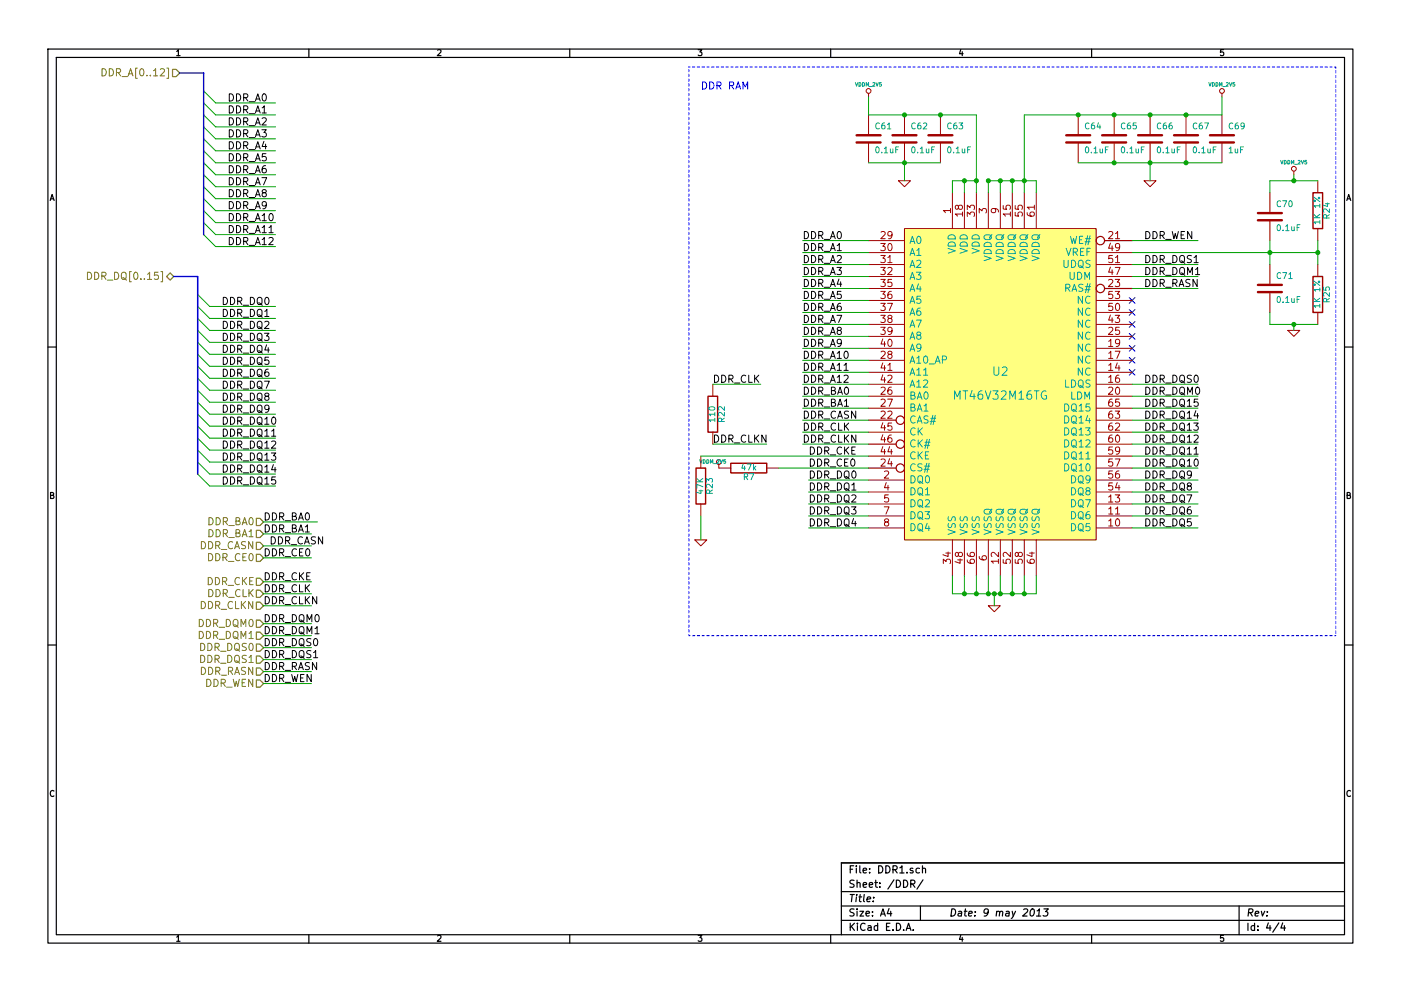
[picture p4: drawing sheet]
<svg xmlns="http://www.w3.org/2000/svg" width="297mm" height="210mm" viewBox="0 0 297 210" stroke-linecap="round" stroke-linejoin="round" font-family="sans-serif">
<g fill="none" stroke="#000" stroke-width=".25">
<path d="M10.2 10.4h276.6v189.7h-276.6zM11.9 12.2h273.2v186.1h-273.2zM65.5 10.4v1.8M120.8 10.4v1.8M176.1 10.4v1.8M231.4 10.4v1.8M10.2 73.6h1.7M285.1 73.6h1.7M10.2 136.8h1.7M285.1 136.8h1.7M65.5 198.3v1.8M120.8 198.3v1.8"/>
<path d="M176.1 198.3v1.8M178.4 189.2h106.7M178.4 195.3h106.7M178.4 192.2h106.7M185.2 190.4v.1M188.5 192.8l-.4 1h1M188.8 193.3v1.1M192.1 197.4l.5-1.5 .5 1.5M192.3 197h.7M193.1 187.5h.7l.2-.3-.1-.3-.2-.2h-.6v1.6M193.5 187.5l.5 .8M193.6 197.3v.1"/>
<path d="M194.9 184.3l-.4-.1-.3 .3 .1 .6 .2 .1 .4-.1M195.1 192.2v3.1M195.6 184.3h.1a.36 .36 0 0 1 .5 .1v.8M195.6 183.7v1.5M195.7 186.7l-1.3 1.9M218.6 193l.3-.2a.78 .78 0 0 1 .5 .7 .78 .78 0 0 1-.4 .7l-.3 .2-.3-.3v-.7zM219.8 194.4h.8M219.9 193.3l.5-.5-.2 1.6M221.3 192.8h1l-.6 .6 .3 .1 .2 .2-.1 .4-.3 .3-.6-.2M231.4 198.3v1.8M262.7 192.2v6.1M271.1 195.8l-1.3 2"/>
<path d="M272 195.8l-.4 1.1h.9M272.3 196.4v1M285.1 183.1h-106.7v15.2"/>
</g>
<g fill="none" stroke="#a00000" stroke-width=".21">
<path d="M184.1 19.8v.8M259.1 19.8v.8M184.1 24.4v4.3M184.1 30.2v4.3M190.5 38.3h2.5l-1.2 1.3zM191.8 24.4v4.3M191.8 30.2v4.3M199.4 24.4v4.3M199.4 30.2v4.3M228.6 24.4v4.3M228.6 30.2v4.3M236.2 24.4v4.3"/>
<path d="M236.2 30.2v4.3M242.6 38.3h2.5l-1.3 1.3zM243.8 24.4v4.3M243.8 30.2v4.3M251.5 24.4v4.3M251.5 30.2v4.3M259.1 24.4v4.3M259.1 30.2v4.3M274.3 36.3v.8M279.4 38.3v2.6M184.1 53.6h7.7M184.1 56.1h7.7"/>
<path d="M184.1 58.7h7.7M184.1 51h7.7M191.8 48.5h40.6v66h-40.6zM201.9 40.9v7.6M204.5 40.9v7.6M207 40.9v7.6M209.5 40.9v7.6M212.1 40.9v7.6M214.6 40.9v7.6M217.2 40.9v7.6M219.7 40.9v7.6M232.4 53.6h7.6"/>
<path d="M232.4 56.1h7.6M232.4 58.7h7.6M269.2 40.9v4.3M269.2 46.7v4.3M269.2 56.1v4.3M279.4 48.5v2.5M279.4 56.1v2.6M184.1 73.9h7.7M184.1 66.3h7.7M184.1 79h7.7M184.1 68.8h7.7M184.1 63.7h7.7"/>
<path d="M184.1 71.4h7.7M184.1 61.2h7.7M184.1 76.4h7.7M232.4 73.9h7.6M232.4 66.3h7.6M232.4 79h7.6M232.4 68.8h7.6M232.4 63.7h7.6M232.4 71.4h7.6M232.4 76.4h7.6M269.2 62v4.3M273 70.1h2.6l-1.3 1.3z"/>
<path d="M279.4 66.3v2.5M148.6 96.8v2.5M151.1 81.5v2.6M152.4 98.5v.8h2.5M162.6 99.3h2.5M184.1 84.1h7.7M184.1 81.5h7.7M184.1 91.7h7.7M184.1 96.8h7.7M184.1 86.6h7.7M232.4 99.3h7.6M232.4 84.1h7.6"/>
<path d="M232.4 94.2h7.6M232.4 81.5h7.6M232.4 91.7h7.6M232.4 89.1h7.6M232.4 96.8h7.6M232.4 86.6h7.6M147.3 114.5h2.6l-1.3 1.3zM148.6 106.9v2.6M184.1 101.8h7.7M184.1 104.4h7.7M184.1 106.9h7.7M184.1 109.5h7.7"/>
<path d="M184.1 112h7.7M201.9 114.5v7.7M204.5 114.5v7.7M207 114.5v7.7M209.5 114.5v7.7M212.1 114.5v7.7M214.6 114.5v7.7M217.2 114.5v7.7M219.7 114.5v7.7M232.4 101.8h7.6M232.4 104.4h7.6M232.4 106.9h7.6"/>
<path d="M232.4 109.5h7.6M232.4 112h7.6M209.5 128.5h2.6l-1.3 1.3z"/>
<circle cx="184.2" cy="19.3" r=".51"/>
<circle cx="259.1" cy="19.3" r=".51"/>
<circle cx="274.3" cy="35.8" r=".51"/>
</g>
<path d="M278.4 58.7h2v7.6h-2zM278.4 40.9h2v7.6h-2zM147.6 99.3h2v7.6h-2zM150.1 84.1h2v7.6h-2zM154.9 98.3h7.7v2h-7.7z" fill="none" stroke="#a00000" stroke-width=".3"/>
<g fill="none" stroke="#0000c0" stroke-width=".21">
<path d="M239.4 78.4l1.2 1.2M239.4 75.8l1.2 1.3M239.4 73.3l1.2 1.2M239.4 70.8l1.2 1.2M239.4 68.2l1.2 1.2M239.4 65.7l1.2 1.2M239.4 63.1l1.2 1.3M240.6 78.4l-1.2 1.2M240.6 75.8l-1.2 1.3M240.6 73.3l-1.2 1.2M240.6 70.8l-1.2 1.2M240.6 68.2l-1.2 1.2"/>
<path d="M240.6 65.7l-1.2 1.2M240.6 63.1l-1.2 1.3"/>
</g>
<g fill="none" stroke="#a00000" stroke-width=".51">
<path d="M181.6 30.2h5.1M181.6 28.7h5.1M189.2 30.2h5.1M189.2 28.7h5.1M196.8 30.2h5.1M196.8 28.7h5.1M226.1 30.2h5M226.1 28.7h5M233.7 30.2h5.1M233.7 28.7h5.1M241.3 30.2h5.1M241.3 28.7h5.1"/>
<path d="M248.9 30.2h5.1M248.9 28.7h5.1M256.5 30.2h5.1M256.5 28.7h5.1M266.7 46.7h5.1M266.7 45.2h5.1M266.7 62h5.1M266.7 60.4h5.1"/>
</g>
<g fill="none" stroke="#808000" stroke-width=".25">
<path d="M36.6 14.7h.7l.8 .8-.8 .8h-.7zM36.1 57.9l.7 .8-.7 .7-.8-.7zM54.4 110h.7l.8 .7-.8 .8h-.7zM54.4 112.5h.7l.8 .8-.8 .7h-.7zM54.4 117.6h.7l.8 .8-.8 .7h-.7zM54.4 115.1h.7l.8 .7-.8 .8h-.7zM54.4 122.7h.7l.8 .7-.8 .8h-.7zM54.4 127.8h.7l.8 .7-.8 .8h-.7zM54.4 125.2h.7l.8 .8-.8 .7h-.7zM54.4 131.6h.7l.8 .7-.8 .8h-.7zM54.4 134.1h.7l.8 .8-.8 .7h-.7zM54.4 136.6h.7l.8 .8-.8 .8h-.7z"/>
<path d="M54.4 139.2h.7l.8 .7-.8 .8h-.7zM54.4 141.7h.7l.8 .8-.8 .8h-.7zM54.4 144.3h.7l.8 .7-.8 .8h-.7z"/>
</g>
<g fill="none" stroke="#00a000" stroke-width=".21">
<path d="M43.2 19.3l2.5 2.5h12.7M43.2 39.6l2.5 2.6h12.7M43.2 29.5l2.5 2.5h12.7M43.2 32l2.5 2.5h12.7M43.2 37.1l2.5 2.5h12.7M43.2 34.5l2.5 2.6h12.7M43.2 24.4l2.5 2.5h12.7M43.2 26.9l2.5 2.6h12.7M43.2 21.8l2.5 2.6h12.7M184.1 20.6v3.8h22.9v16.5M184.1 34.5h15.3M191.8 34.5v3.8"/>
<path d="M204.5 38.3v2.6M207 38.3h-5.1v2.6M212.1 38.3v2.6M214.6 38.3v2.6M228.6 34.5h30.5M243.8 34.5v3.8M259.1 20.6v3.8h-41.9v16.5M274.3 37.1v1.2M279.4 38.3h-10.2v2.6M43.2 49.8l2.5 2.5h12.7M43.2 47.2l2.5 2.6h12.7M43.2 44.7l2.5 2.5h12.7"/>
<path d="M43.2 42.2l2.5 2.5h12.7M170.2 51h13.9M170.2 53.6h13.9M170.2 56.1h13.9M170.2 58.7h13.9M209.5 40.9v-2.6h10.2v2.6M240 51h14M240 53.6h39.4M240 56.1h14M240 58.7h14M269.2 51v5.1M279.4 51v5.1"/>
<path d="M41.9 62.5l2.5 2.5h14M41.9 65l2.5 2.6h14M41.9 70.1l2.5 2.5h14M41.9 67.6l2.5 2.5h14M41.9 77.7l2.5 2.6h14M41.9 75.2l2.5 2.5h14M41.9 72.6l2.5 2.6h14M170.2 68.8h13.9M170.2 63.7h13.9M170.2 76.4h13.9M170.2 71.4h13.9M170.2 79h13.9"/>
<path d="M170.2 73.9h13.9M170.2 66.3h13.9M170.2 61.2h13.9M240 61.2h14M269.2 66.3v2.5h10.2M274.3 68.8v1.3M41.9 98l2.5 2.6h14M41.9 95.5l2.5 2.5h14M41.9 80.3l2.5 2.5h14M41.9 85.3l2.5 2.6h14M41.9 87.9l2.5 2.5h14M41.9 82.8l2.5 2.5h14"/>
<path d="M41.9 90.4l2.5 2.6h14M41.9 93l2.5 2.5h14M148.6 96.8h35.5M151.1 81.5h10.2M151.1 94.2h11.5M165.1 99.3h19M170.2 81.5h13.9M170.2 84.1h13.9M170.2 94.2h13.9M170.2 89.1h13.9M170.2 91.7h13.9M170.2 86.6h13.9"/>
<path d="M240 99.3h14M240 81.5h14M240 84.1h14M240 94.2h14M240 89.1h14M240 96.8h14M240 91.7h14M240 86.6h14M41.9 100.6l2.5 2.5h14M55.9 118.4h10.1M55.9 115.8h10.1M55.9 113.3h10.1"/>
<path d="M55.9 110.7h11.4M148.6 109.5v5M171.4 104.4h12.7M171.4 101.8h12.7M171.4 112h12.7M171.4 106.9h12.7M171.4 109.5h12.7M240 104.4h14M240 101.8h14M240 112h14M240 106.9h14M240 109.5h14"/>
<path d="M55.9 126h10.1M55.9 134.9h10.1M55.9 137.4h10.1M55.9 132.3h10.1M55.9 123.4h10.1M55.9 128.5h10.1M55.9 139.9h10.1M201.9 122.2v3.8h17.8v-3.8M204.5 122.2v3.8M207 122.2v3.8M209.5 122.2v3.8M210.8 126v2.5"/>
<path d="M212.1 122.2v3.8M214.6 122.2v3.8M217.2 122.2v3.8M55.9 142.5h10.1M55.9 145h10.1"/>
</g>
<path d="M21.6 14.6a.77 .77 0 0 1 .9 .7 .77 .77 0 0 1-.9 .8zM18.5 57.8a.77 .77 0 0 1 .9 .7 .77 .77 0 0 1-.9 .8z" fill="none" stroke="#808000" stroke-width=".21"/>
<path d="M191.8 48.5h40.6v66h-40.6z" fill="#ffff80" stroke="#ffff80" stroke-width=".25"/>
<g fill="none" stroke="#a00000" stroke-width=".25">
<path d="M234.2 51h5.8M234.2 61.2h5.8M184.1 89.1h5.9M184.1 99.3h5.9M184.1 94.2h5.9"/>
<circle cx="233.3" cy="51" r=".89"/>
<circle cx="233.3" cy="61.2" r=".89"/>
<circle cx="190.9" cy="94.2" r=".89"/>
<circle cx="190.9" cy="89.1" r=".89"/>
<circle cx="190.9" cy="99.3" r=".89"/>
</g>
<path d="M146 14.2h137.2M283.2 14.2v120.7M146 134.9h137.2M146 134.9v-120.7" fill="none" stroke="#00f" stroke-width=".21" stroke-dasharray=".5" stroke-dashoffset=".3"/>
<g fill="#00a000" stroke="#00a000" stroke-width=".25">
<circle cx="274.3" cy="38.3" r=".41"/>
<circle cx="269.2" cy="53.6" r=".41"/>
<circle cx="199.4" cy="24.4" r=".41"/>
<circle cx="243.8" cy="34.5" r=".41"/>
<circle cx="228.6" cy="24.4" r=".41"/>
<circle cx="243.8" cy="24.4" r=".41"/>
<circle cx="251.5" cy="24.4" r=".41"/>
<circle cx="217.2" cy="38.3" r=".41"/>
<circle cx="212.1" cy="38.3" r=".41"/>
<circle cx="207" cy="38.3" r=".41"/>
<circle cx="204.5" cy="38.3" r=".41"/>
<circle cx="217.2" cy="126" r=".41"/>
<circle cx="212.1" cy="126" r=".41"/>
<circle cx="204.5" cy="126" r=".41"/>
<circle cx="210.8" cy="126" r=".41"/>
<circle cx="207" cy="126" r=".41"/>
<circle cx="209.5" cy="126" r=".41"/>
<circle cx="214.6" cy="126" r=".41"/>
<circle cx="209.5" cy="38.3" r=".41"/>
<circle cx="214.6" cy="38.3" r=".41"/>
<circle cx="236.2" cy="24.4" r=".41"/>
<circle cx="251.5" cy="34.5" r=".41"/>
<circle cx="236.2" cy="34.5" r=".41"/>
<circle cx="191.8" cy="24.4" r=".41"/>
<circle cx="191.8" cy="34.5" r=".41"/>
<circle cx="279.4" cy="53.6" r=".41"/>
<circle cx="274.3" cy="68.8" r=".41"/>
</g>
<path d="M38.1 15.5h5.1v34.3M36.8 58.7h5.1v41.9" fill="none" stroke="#0000c0" stroke-width=".3"/>
<g font-size="2.5" fill="#00a0a0">
<text x="210.5" y="79.8">U2</text>
<text x="202.6" y="84.9">MT46V32M16TG</text>
</g>
<g font-size="2.1" fill="#808000">
<text x="22.7" y="16.3">DDR_A[0..12]</text>
<text x="19.8" y="59.4">DDR_DQ[0..15]</text>
<text x="43.9" y="111.5">DDR_BA0</text>
<text x="42.2" y="116.6">DDR_CASN</text>
<text x="43.9" y="114">DDR_BA1</text>
<text x="44" y="119.1">DDR_CE0</text>
<text x="43.7" y="124.2">DDR_CKE</text>
<text x="42.3" y="129.3">DDR_CLKN</text>
<text x="43.8" y="126.7">DDR_CLK</text>
<text x="42" y="133.1">DDR_DQM0</text>
<text x="42" y="135.6">DDR_DQM1</text>
<text x="42.2" y="143.3">DDR_RASN</text>
<text x="42.4" y="138.2">DDR_DQS0</text>
<text x="42.4" y="140.7">DDR_DQS1</text>
<text x="43.2" y="145.8">DDR_WEN</text>
</g>
<g font-size="2.1">
<text x="48.3" y="21.6">DDR_A0</text>
<text x="48.3" y="26.7">DDR_A2</text>
<text x="48.3" y="29.2">DDR_A3</text>
<text x="48.3" y="24.1">DDR_A1</text>
<text x="48.3" y="31.7">DDR_A4</text>
<text x="48.3" y="34.3">DDR_A5</text>
<text x="48.3" y="41.9">DDR_A8</text>
<text x="48.3" y="39.4">DDR_A7</text>
<text x="48.3" y="36.8">DDR_A6</text>
<text x="48.3" y="47">DDR_A10</text>
<text x="48.3" y="44.4">DDR_A9</text>
<text x="48.3" y="52.1">DDR_A12</text>
<text x="48.3" y="49.5">DDR_A11</text>
<text x="170.2" y="50.8">DDR_A0</text>
<text x="170.2" y="53.3">DDR_A1</text>
<text x="242.6" y="50.8">DDR_WEN</text>
<text x="170.2" y="58.4">DDR_A3</text>
<text x="170.2" y="55.9">DDR_A2</text>
<text x="242.6" y="55.9">DDR_DQS1</text>
<text x="242.6" y="58.4">DDR_DQM1</text>
<text x="47" y="64.8">DDR_DQ0</text>
<text x="170.2" y="63.5">DDR_A5</text>
<text x="170.2" y="61">DDR_A4</text>
<text x="242.6" y="61">DDR_RASN</text>
<text x="47" y="69.8">DDR_DQ2</text>
<text x="47" y="67.3">DDR_DQ1</text>
<text x="170.2" y="66">DDR_A6</text>
<text x="170.2" y="68.6">DDR_A7</text>
<text x="170.2" y="71.1">DDR_A8</text>
<text x="47" y="74.9">DDR_DQ4</text>
<text x="47" y="77.5">DDR_DQ5</text>
<text x="47" y="72.4">DDR_DQ3</text>
<text x="170.2" y="73.7">DDR_A9</text>
<text x="170.2" y="76.2">DDR_A10</text>
<text x="47" y="82.5">DDR_DQ7</text>
<text x="47" y="80">DDR_DQ6</text>
<text x="151.1" y="81.3">DDR_CLK</text>
<text x="170.2" y="83.8">DDR_BA0</text>
<text x="170.2" y="78.7">DDR_A11</text>
<text x="170.2" y="81.3">DDR_A12</text>
<text x="242.6" y="81.3">DDR_DQS0</text>
<text x="242.6" y="83.8">DDR_DQM0</text>
<text x="47" y="85.1">DDR_DQ8</text>
<text x="47" y="87.6">DDR_DQ9</text>
<text x="170.2" y="86.4">DDR_BA1</text>
<text x="170.2" y="88.9">DDR_CASN</text>
<text x="242.6" y="86.4">DDR_DQ15</text>
<text x="242.6" y="88.9">DDR_DQ14</text>
<text x="47" y="92.7">DDR_DQ11</text>
<text x="47" y="90.2">DDR_DQ10</text>
<text x="47" y="95.2">DDR_DQ12</text>
<text x="170.2" y="94">DDR_CLKN</text>
<text x="170.2" y="91.4">DDR_CLK</text>
<text x="242.6" y="94">DDR_DQ12</text>
<text x="242.6" y="91.4">DDR_DQ13</text>
<text x="47" y="100.3">DDR_DQ14</text>
<text x="47" y="97.8">DDR_DQ13</text>
<text x="171.4" y="99.1">DDR_CE0</text>
<text x="171.4" y="96.5">DDR_CKE</text>
<text x="171.4" y="101.6">DDR_DQ0</text>
<text x="242.6" y="99.1">DDR_DQ10</text>
<text x="242.6" y="96.5">DDR_DQ11</text>
<text x="242.6" y="101.6">DDR_DQ9</text>
<text x="47" y="102.9">DDR_DQ15</text>
<text x="171.4" y="104.1">DDR_DQ1</text>
<text x="171.4" y="106.7">DDR_DQ2</text>
<text x="242.6" y="106.7">DDR_DQ7</text>
<text x="242.6" y="104.1">DDR_DQ8</text>
<text x="55.9" y="113">DDR_BA1</text>
<text x="55.9" y="110.5">DDR_BA0</text>
<text x="171.4" y="109.2">DDR_DQ3</text>
<text x="171.4" y="111.8">DDR_DQ4</text>
<text x="242.6" y="109.2">DDR_DQ6</text>
<text x="242.6" y="111.8">DDR_DQ5</text>
<text x="55.9" y="118.1">DDR_CE0</text>
<text x="57.1" y="115.6">DDR_CASN</text>
<text x="55.9" y="123.2">DDR_CKE</text>
<text x="55.9" y="125.7">DDR_CLK</text>
<text x="55.9" y="128.3">DDR_CLKN</text>
<text x="55.9" y="137.2">DDR_DQS0</text>
<text x="55.9" y="134.6">DDR_DQM1</text>
<text x="55.9" y="132.1">DDR_DQM0</text>
<text x="55.9" y="142.2">DDR_RASN</text>
<text x="55.9" y="139.7">DDR_DQS1</text>
<text x="55.9" y="144.8">DDR_WEN</text>
<text x="179.9" y="185.4">File: DDR1.sch</text>
<text x="179.9" y="191.5">Title:</text>
<text x="179.9" y="188.4">Sheet: /DDR/</text>
<text x="179.9" y="197.6">KiCad E.D.A.</text>
<text x="179.9" y="194.5">Size: A4</text>
<text x="201.2" y="194.5">Date: 9 may 2013</text>
<text x="264.2" y="194.5">Rev:</text>
<text x="264.2" y="197.6">Id: 4/4</text>
</g>
<text font-size="2.1" fill="#00f" x="148.6" y="19">DDR RAM</text>
<g font-size="2.1" fill="#a00000">
<text x="201.7" y="45.3" transform="rotate(-90 201.7 45.3)">1</text>
<text x="204.2" y="45.9" transform="rotate(-90 204.2 45.9)">18</text>
<text x="206.8" y="45.9" transform="rotate(-90 206.8 45.9)">33</text>
<text x="209.3" y="45.3" transform="rotate(-90 209.3 45.3)">3</text>
<text x="211.8" y="45.3" transform="rotate(-90 211.8 45.3)">9</text>
<text x="214.4" y="45.9" transform="rotate(-90 214.4 45.9)">15</text>
<text x="216.9" y="45.9" transform="rotate(-90 216.9 45.9)">55</text>
<text x="219.5" y="45.9" transform="rotate(-90 219.5 45.9)">61</text>
<text x="186.8" y="53.3">30</text>
<text x="186.8" y="50.8">29</text>
<text x="235.1" y="50.8">21</text>
<text x="235.1" y="53.3">49</text>
<text x="186.8" y="55.9">31</text>
<text x="186.8" y="58.4">32</text>
<text x="235.1" y="55.9">51</text>
<text x="235.1" y="58.4">47</text>
<text x="186.8" y="61">35</text>
<text x="186.8" y="63.5">36</text>
<text x="235.1" y="61">23</text>
<text x="235.1" y="63.5">53</text>
<text x="186.8" y="66">37</text>
<text x="186.8" y="68.6">38</text>
<text x="186.8" y="71.1">39</text>
<text x="235.1" y="66">50</text>
<text x="235.1" y="68.6">43</text>
<text x="235.1" y="71.1">25</text>
<text x="186.8" y="73.7">40</text>
<text x="186.8" y="76.2">28</text>
<text x="235.1" y="76.2">17</text>
<text x="235.1" y="73.7">19</text>
<text x="186.8" y="78.7">41</text>
<text x="186.8" y="81.3">42</text>
<text x="186.8" y="83.8">26</text>
<text x="235.1" y="83.8">20</text>
<text x="235.1" y="78.7">14</text>
<text x="235.1" y="81.3">16</text>
<text x="186.8" y="88.9">22</text>
<text x="186.8" y="86.4">27</text>
<text x="235.1" y="88.9">63</text>
<text x="235.1" y="86.4">65</text>
<text x="151.1" y="94">DDR_CLKN</text>
<text x="186.8" y="91.4">45</text>
<text x="186.8" y="94">46</text>
<text x="235.1" y="94">60</text>
<text x="235.1" y="91.4">62</text>
<text x="186.8" y="99.1">24</text>
<text x="186.8" y="96.5">44</text>
<text x="187.4" y="101.6">2</text>
<text x="235.1" y="101.6">56</text>
<text x="235.1" y="99.1">57</text>
<text x="235.1" y="96.5">59</text>
<text x="187.4" y="104.1">4</text>
<text x="187.4" y="106.7">5</text>
<text x="235.1" y="106.7">13</text>
<text x="235.1" y="104.1">54</text>
<text x="187.4" y="109.2">7</text>
<text x="187.4" y="111.8">8</text>
<text x="235.1" y="111.8">10</text>
<text x="235.1" y="109.2">11</text>
<text x="201.7" y="119.5" transform="rotate(-90 201.7 119.5)">34</text>
<text x="204.2" y="119.5" transform="rotate(-90 204.2 119.5)">48</text>
<text x="206.8" y="119.5" transform="rotate(-90 206.8 119.5)">66</text>
<text x="209.3" y="118.9" transform="rotate(-90 209.3 118.9)">6</text>
<text x="211.8" y="119.5" transform="rotate(-90 211.8 119.5)">12</text>
<text x="214.4" y="119.5" transform="rotate(-90 214.4 119.5)">52</text>
<text x="216.9" y="119.5" transform="rotate(-90 216.9 119.5)">58</text>
<text x="219.5" y="119.5" transform="rotate(-90 219.5 119.5)">64</text>
</g>
<g font-size="2.1" fill="#00a0a0">
<text x="192.8" y="51.8">A0</text>
<text x="202.7" y="54" transform="rotate(-90 202.7 54)">VDD</text>
<text x="205.2" y="54" transform="rotate(-90 205.2 54)">VDD</text>
<text x="207.8" y="54" transform="rotate(-90 207.8 54)">VDD</text>
<text x="226.8" y="51.8">WE#</text>
<text x="192.8" y="54.4">A1</text>
<text x="192.8" y="56.9">A2</text>
<text x="192.8" y="59.4">A3</text>
<text x="210.3" y="55.6" transform="rotate(-90 210.3 55.6)">VDDQ</text>
<text x="212.9" y="55.6" transform="rotate(-90 212.9 55.6)">VDDQ</text>
<text x="215.4" y="55.6" transform="rotate(-90 215.4 55.6)">VDDQ</text>
<text x="217.9" y="55.6" transform="rotate(-90 217.9 55.6)">VDDQ</text>
<text x="220.5" y="55.6" transform="rotate(-90 220.5 55.6)">VDDQ</text>
<text x="225.3" y="56.9">UDQS</text>
<text x="225.7" y="54.4">VREF</text>
<text x="226.6" y="59.4">UDM</text>
<text x="192.8" y="62">A4</text>
<text x="192.8" y="64.5">A5</text>
<text x="225.7" y="62">RAS#</text>
<text x="228.3" y="64.5">NC</text>
<text x="192.8" y="67.1">A6</text>
<text x="192.8" y="69.6">A7</text>
<text x="228.3" y="67.1">NC</text>
<text x="228.3" y="69.6">NC</text>
<text x="192.8" y="74.7">A9</text>
<text x="192.8" y="77.2">A10_AP</text>
<text x="192.8" y="72.1">A8</text>
<text x="228.3" y="72.1">NC</text>
<text x="228.3" y="77.2">NC</text>
<text x="228.3" y="74.7">NC</text>
<text x="192.8" y="79.8">A11</text>
<text x="192.8" y="82.3">A12</text>
<text x="225.5" y="82.3">LDQS</text>
<text x="228.3" y="79.8">NC</text>
<text x="192.8" y="89.9">CAS#</text>
<text x="192.8" y="84.8">BA0</text>
<text x="192.8" y="87.4">BA1</text>
<text x="225.9" y="89.9">DQ14</text>
<text x="225.9" y="87.4">DQ15</text>
<text x="226.8" y="84.8">LDM</text>
<text x="192.8" y="92.5">CK</text>
<text x="192.8" y="95">CK#</text>
<text x="225.9" y="95">DQ12</text>
<text x="225.9" y="92.5">DQ13</text>
<text x="192.8" y="100.1">CS#</text>
<text x="192.8" y="97.5">CKE</text>
<text x="225.9" y="100.1">DQ10</text>
<text x="225.9" y="97.5">DQ11</text>
<text x="192.8" y="102.6">DQ0</text>
<text x="192.8" y="105.2">DQ1</text>
<text x="192.8" y="107.7">DQ2</text>
<text x="227" y="107.7">DQ7</text>
<text x="227" y="105.2">DQ8</text>
<text x="227" y="102.6">DQ9</text>
<text x="192.8" y="110.2">DQ3</text>
<text x="192.8" y="112.8">DQ4</text>
<text x="202.7" y="113.5" transform="rotate(-90 202.7 113.5)">VSS</text>
<text x="205.2" y="113.5" transform="rotate(-90 205.2 113.5)">VSS</text>
<text x="207.8" y="113.5" transform="rotate(-90 207.8 113.5)">VSS</text>
<text x="210.3" y="113.5" transform="rotate(-90 210.3 113.5)">VSSQ</text>
<text x="212.9" y="113.5" transform="rotate(-90 212.9 113.5)">VSSQ</text>
<text x="215.4" y="113.5" transform="rotate(-90 215.4 113.5)">VSSQ</text>
<text x="217.9" y="113.5" transform="rotate(-90 217.9 113.5)">VSSQ</text>
<text x="220.5" y="113.5" transform="rotate(-90 220.5 113.5)">VSSQ</text>
<text x="227" y="112.8">DQ5</text>
<text x="227" y="110.2">DQ6</text>
</g>
<g font-size="1.8">
<text x="37.3" y="11.9">1</text>
<text x="92.7" y="11.9">2</text>
<text x="148" y="11.9">3</text>
<text x="203.3" y="11.9">4</text>
<text x="258.6" y="11.9">5</text>
<text x="10.4" y="42.7">A</text>
<text x="285.3" y="42.7">A</text>
<text x="10.4" y="105.9">B</text>
<text x="285.3" y="105.9">B</text>
<text x="10.4" y="169.1">C</text>
<text x="285.3" y="169.1">C</text>
<text x="37.3" y="199.8">1</text>
<text x="92.7" y="199.8">2</text>
<text x="148" y="199.8">3</text>
<text x="203.3" y="199.8">4</text>
<text x="258.6" y="199.8">5</text>
</g>
<g font-size="1.8" fill="#00a0a0">
<text x="185.6" y="27.5">C61</text>
<text x="193.3" y="27.5">C62</text>
<text x="200.9" y="27.5">C63</text>
<text x="230.1" y="27.5">C64</text>
<text x="237.7" y="27.5">C65</text>
<text x="245.3" y="27.5">C66</text>
<text x="253" y="27.5">C67</text>
<text x="260.6" y="27.5">C69</text>
<text x="185.8" y="32.6">0.1uF</text>
<text x="193.4" y="32.6">0.1uF</text>
<text x="201" y="32.6">0.1uF</text>
<text x="230.2" y="32.6">0.1uF</text>
<text x="237.8" y="32.6">0.1uF</text>
<text x="245.4" y="32.6">0.1uF</text>
<text x="253.1" y="32.6">0.1uF</text>
<text x="260.5" y="32.6">1uF</text>
<text x="270.7" y="44">C70</text>
<text x="280" y="47.3" transform="rotate(-90 280 47.3)">1K 1%</text>
<text x="282" y="46.3" transform="rotate(-90 282 46.3)">R24</text>
<text x="270.8" y="49.1">0.1uF</text>
<text x="270.7" y="59.2">C71</text>
<text x="270.8" y="64.3">0.1uF</text>
<text x="280" y="65.1" transform="rotate(-90 280 65.1)">1K 1%</text>
<text x="282" y="64.1" transform="rotate(-90 282 64.1)">R25</text>
<text x="151.7" y="89.4" transform="rotate(-90 151.7 89.4)">110</text>
<text x="153.7" y="89.5" transform="rotate(-90 153.7 89.5)">R22</text>
<text x="157.3" y="99.9">47k</text>
<text x="157.6" y="101.9">R7</text>
<text x="149.1" y="104.7" transform="rotate(-90 149.1 104.7)">47K</text>
<text x="151.2" y="104.7" transform="rotate(-90 151.2 104.7)">R23</text>
</g>
<g font-size="1.1" fill="#00a0a0">
<text x="181.4" y="18.4">VDDM_2V5</text>
<text x="256.3" y="18.4">VDDM_2V5</text>
<text x="271.5" y="34.9">VDDM_2V5</text>
<text x="148.3" y="98.4">VDDM_2V5</text>
</g>
</svg>
